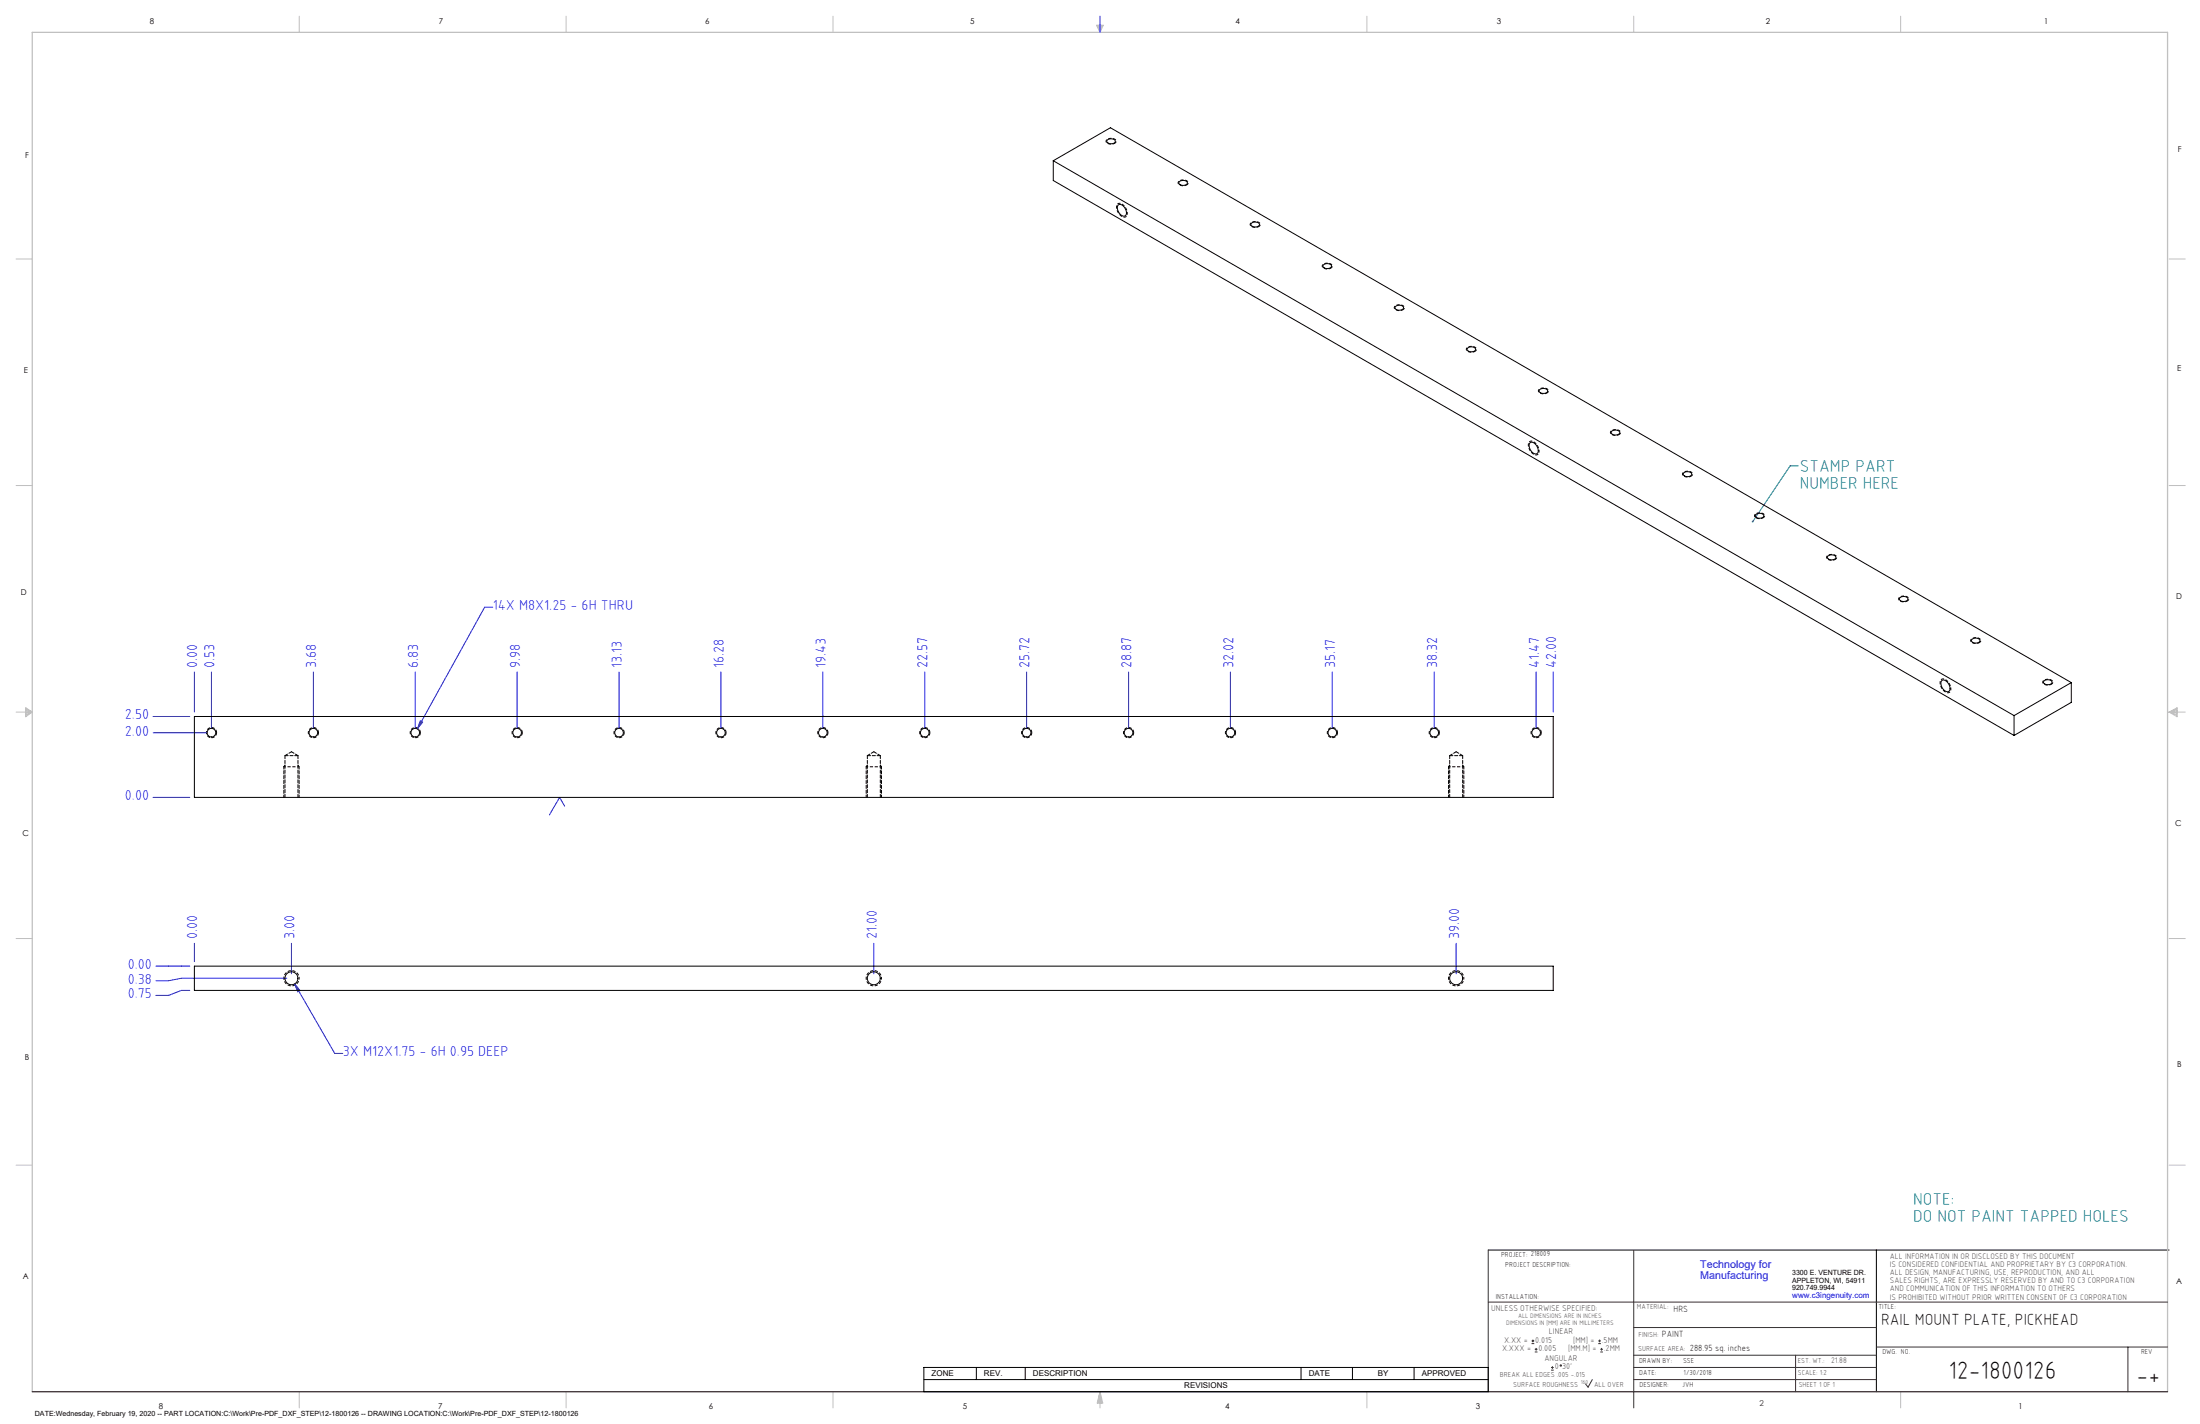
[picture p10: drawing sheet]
<svg xmlns="http://www.w3.org/2000/svg" width="864mm" height="559mm" viewBox="0 0 864 559" stroke-linecap="round" stroke-linejoin="round" font-family="sans-serif">
<path d="M584.2 490.5h267.3M736.6 490.5v55.6M362.7 536.6h221.5v9.5h-221.5zM383.3 536.6v4.8M402.4 536.6v4.8M510.7 536.6v4.8M530.9 536.6v4.8M555.1 536.6v4.8M362.7 541.4h221.5" fill="none" stroke="#000" stroke-width=".39"/>
<g fill="none" stroke="#c0c0c0" stroke-width=".39">
<path d="M117.5 6.4v6.3M222.2 6.4v6.3M327 6.4v6.3M430.4 9.9h2.7l-1.3 2.8zM430.9 9.9l.9 2.8M431.2 9.9l.6 2.8M432.1 9.9l-.3 2.8M432.6 9.9l-.8 2.8M536.6 6.4v6.3M641.3 6.4v6.3M746.1 6.4v6.3M6.3 101.6h6.4"/>
<path d="M851.5 101.6h6.3M6.3 190.5h6.4M851.5 190.5h6.3M6.3 279.4h6.4M10.1 277.7l2.6 1.7-2.6 1.9zM10.1 278.2l2.6 1.2M10.1 278.8l2.6 .6M12.7 279.4l-2.6 1.2M12.7 279.4l-2.6 .5M851.5 279.4h6.3M851.5 279.4l3.1 .5M851.5 279.4l3.1 1.2"/>
<path d="M851.5 279.4l3.1-1.7v3.6zM854.6 278.8l-3.1 .6M854.6 278.2l-3.1 1.2M6.3 368.3h6.4M851.5 368.3h6.3M6.3 457.2h6.4M851.5 457.2h6.3M117.5 546.1v6.4M222.2 546.1v6.4M327 546.1v6.4M431.8 546.1v6.4M431.8 546.1l1.1 4.5h-2.2z"/>
<path d="M431.8 546.1l.6 4.5M431.8 546.1l-.9 4.5M431.8 546.1l-.4 4.5M431.8 546.1l.3 4.5M536.6 546.1v6.4M746.1 546.1v6.4"/>
</g>
<path d="M12.7 546.1v-533.4h838.2v533.4" fill="none" stroke="#c0c0c0" stroke-width=".5"/>
<g fill="none" stroke="#00f" stroke-width=".39">
<path d="M431.8 6.4v6.3M193.4 238.3h-3.1l-26.5 47.7M76.3 263.7v15.7M83 263.7v22.1M123 263.7v22.1M163 263.7v22.1M203 263.7v22.1M243 263.7v22.1M283 263.7v22.1M323 263.7v22.1M363 263.7v22.1M403 263.7v22.1"/>
<path d="M443 263.7v22.1M483 263.7v22.1M523 263.7v22.1M563 263.7v22.1M603 263.7v22.1M609.7 263.7v15.7M60.1 287.5h21.1M60.1 281.2h14.4M165 282.9l.9 .5-2.1 2.6zM60.1 312.9h14.4M221.7 316.3l-2-3.4-4 6.9M61.2 379.1h13.3"/>
<path d="M76.3 370.2v7.2M114.4 370.2v11.9M343 370.2v11.9M571.6 370.2v11.9M74.5 388.7h-3.3l-5 1.9h-5M112.6 383.9h-41.4l-5 .9h-5M115.7 386.1l2.1 2.6-.9 .5zM115.7 386.1l15.7 27.3h3.2"/>
</g>
<path d="M584.2 490.5v55.6M641.3 490.7v61.8M584.2 511h266.7M641.3 520.9h95.3M641.3 531.8h95.3M641.3 536.6h95.3M704.8 531.8v14.3M736.6 528.6h114.3M835.3 528.6v17.5M625.1 541.4l-1.7 2.9-1-1.2M641.3 541.4h95.3" fill="none" stroke="#382c30" stroke-width=".39"/>
<path d="M12.7 546.1h838.2" fill="none" stroke="#382c30" stroke-width=".5"/>
<path d="M442.5 83.7a1.37 1.37 0 0 1-.8 1.5 1.37 1.37 0 0 1-1.7-.5 3.7 3.7 0 0 1-1.3-4.6 2.76 2.76 0 0 1 3.6 2.3l.2 1.3M604.2 177a1.37 1.37 0 0 1-.9 1.5 1.37 1.37 0 0 1-1.6-.5 3.7 3.7 0 0 1-1.4-4.6 2.76 2.76 0 0 1 3.6 2.3l.3 1.3M765.8 270.4a1.37 1.37 0 0 1-.9 1.5 1.37 1.37 0 0 1-1.6-.6 3.7 3.7 0 0 1-1.3-4.6 2.76 2.76 0 0 1 3.6 2.3l.2 1.4M117.4 383.9a3 3 0 0 0-4.4-2.7 3 3 0 0 0-.2 5.2 3 3 0 0 0 4.6-2.3v-.2M346 383.9a3 3 0 0 0-4.4-2.7 3 3 0 0 0-.2 5.2 3 3 0 0 0 4.6-2.3v-.2M574.6 383.9a3 3 0 0 0-4.4-2.7 3 3 0 0 0-.2 5.2 3 3 0 0 0 4.6-2.3v-.2" fill="none" stroke="#000" stroke-width=".39" stroke-dasharray="1.3 .6" stroke-dashoffset=".7" stroke-linecap="butt"/>
<g fill="none" stroke="#000" stroke-width=".39" stroke-dasharray="1.3 .6" stroke-dashoffset=".4" stroke-linecap="butt">
<path d="M437.6 56.2a2.34 2.34 0 0 1-3.4-.8 2.39 2.39 0 0 1 3.9-.1l-.5 .9M465.9 72.6a2.34 2.34 0 0 1-3.5-.9 2.39 2.39 0 0 1 4-.1l-.5 1M494.1 88.9a2.34 2.34 0 0 1-3.4-.9 2.39 2.39 0 0 1 4 0l-.6 .9M522.4 105.2a2.34 2.34 0 0 1-3.4-.8 2.39 2.39 0 0 1 4-.1l-.6 .9M550.7 121.6a2.34 2.34 0 0 1-3.4-.9 2.39 2.39 0 0 1 4-.1l-.6 1M579 137.9a2.34 2.34 0 0 1-3.4-.9 2.39 2.39 0 0 1 4-.1l-.6 1M607.3 154.2a2.34 2.34 0 0 1-3.4-.8 2.39 2.39 0 0 1 4-.1l-.6 .9M635.6 170.5a2.34 2.34 0 0 1-3.4-.8 2.39 2.39 0 0 1 3.9-.1l-.5 .9M663.9 186.9a2.34 2.34 0 0 1-3.5-.9 2.39 2.39 0 0 1 4-.1l-.5 1M692.1 203.2a2.34 2.34 0 0 1-3.4-.9 2.39 2.39 0 0 1 4-.1l-.6 1M720.4 219.5a2.34 2.34 0 0 1-3.4-.8 2.39 2.39 0 0 1 4-.1l-.6 .9M748.7 235.9a2.34 2.34 0 0 1-3.4-.9 2.39 2.39 0 0 1 4-.1l-.6 1"/>
<path d="M777 252.2a2.34 2.34 0 0 1-3.4-.9 2.39 2.39 0 0 1 4-.1l-.6 1M805.3 268.5a2.34 2.34 0 0 1-3.4-.9 2.39 2.39 0 0 1 3.9 0l-.5 .9"/>
</g>
<path d="M111.4 300.9h6M340 300.9h6M568.6 300.9h6" fill="none" stroke="#000" stroke-width=".39" stroke-dasharray="1.3 .6" stroke-dashoffset=".5" stroke-linecap="butt"/>
<g fill="none" stroke="#000" stroke-width=".39" stroke-dasharray="1.3 .6" stroke-dashoffset=".1" stroke-linecap="butt">
<path d="M85 287.5a2 2 0 0 0-2.9-1.8 2 2 0 0 0-.2 3.5 2 2 0 0 0 3.1-1.5v-.2M125 287.5a2 2 0 0 0-2.9-1.8 2 2 0 0 0-.2 3.5 2 2 0 0 0 3.1-1.5v-.2M165 287.5a2 2 0 0 0-2.9-1.8 2 2 0 0 0-.2 3.5 2 2 0 0 0 3.1-1.5v-.2M205 287.5a2 2 0 0 0-2.9-1.8 2 2 0 0 0-.2 3.5 2 2 0 0 0 3.1-1.5v-.2M245 287.5a2 2 0 0 0-2.9-1.8 2 2 0 0 0-.2 3.5 2 2 0 0 0 3.1-1.5v-.2M285 287.5a2 2 0 0 0-2.9-1.8 2 2 0 0 0-.2 3.5 2 2 0 0 0 3.1-1.5v-.2M325 287.5a2 2 0 0 0-2.9-1.8 2 2 0 0 0-.2 3.5 2 2 0 0 0 3.1-1.5v-.2M365 287.5a2 2 0 0 0-2.9-1.8 2 2 0 0 0-.2 3.5 2 2 0 0 0 3.1-1.5v-.2M405 287.5a2 2 0 0 0-2.9-1.8 2 2 0 0 0-.2 3.5 2 2 0 0 0 3.1-1.5v-.2M445 287.5a2 2 0 0 0-2.9-1.8 2 2 0 0 0-.2 3.5 2 2 0 0 0 3.1-1.5v-.2M485 287.5a2 2 0 0 0-2.9-1.8 2 2 0 0 0-.2 3.5 2 2 0 0 0 3.1-1.5v-.2M525 287.5a2 2 0 0 0-2.9-1.8 2 2 0 0 0-.2 3.5 2 2 0 0 0 3.1-1.5v-.2"/>
<path d="M565 287.5a2 2 0 0 0-2.9-1.8 2 2 0 0 0-.2 3.5 2 2 0 0 0 3.1-1.5v-.2M605 287.5a2 2 0 0 0-2.9-1.8 2 2 0 0 0-.2 3.5 2 2 0 0 0 3.1-1.5v-.2"/>
</g>
<path d="M111.9 300.2l-.5 .7M117.4 300.9l-.4-.7M340.5 300.2l-.5 .7M346 300.9l-.4-.7M569.1 300.2l-.5 .7M574.6 300.9l-.4-.7" fill="none" stroke="#000" stroke-width=".39" stroke-dasharray="1.3 .6" stroke-dashoffset=".4"/>
<path d="M111.4 300.9v12M117.4 312.9v-12M340 300.9v12M346 312.9v-12M568.6 300.9v12M574.6 312.9v-12" fill="none" stroke="#000" stroke-width=".39" stroke-dasharray="1.3 .6" stroke-dashoffset=".3"/>
<path d="M111.4 300.9h.1M340 300.9h.1M568.6 300.9h.1" fill="none" stroke="#000" stroke-width=".39" stroke-dasharray="1.3 .6"/>
<path d="M705.9 182.8h-3.2l-14.7 21.9" fill="none" stroke="#008080" stroke-width=".39"/>
<path d="M687.7 204.5a.34 .34 0 0 1 .5-.1 .34 .34 0 0 1 .1 .5 .34 .34 0 0 1-.5 .1l.2-.3-.3 .2z" fill="#008080"/>
<path d="M115.7 386.1l1.2 3.1 .9-.5zM165 282.9l-1.2 3.1 2.1-2.6z" fill="#00f"/>
<g fill="none" stroke="#000" stroke-width=".39">
<path d="M434.7 54.9a2.03 2.03 0 0 1 3.1 .6 2.02 2.02 0 0 1-3.4 .1zM413.5 63.1l377.1 217.7M413.5 63.1l22.4-13 377.2 217.8M413.5 63.1v7.7l377.1 217.8M463 71.3a2.03 2.03 0 0 1 3.1 .5 2.02 2.02 0 0 1-3.4 .1zM439 80.4a2.65 2.65 0 0 1 3.1 2.6 1.32 1.32 0 0 1-.5 1.8 1.32 1.32 0 0 1-1.8-.7l-.8-1.1-.4-1.2zM491.2 87.6a2.1 2.1 0 0 1 3.2 .5 2 2 0 0 1-3.4 .1zM519.5 103.9a2.04 2.04 0 0 1 3.2 .6 1.86 1.86 0 0 1-1.8 .9 1.86 1.86 0 0 1-1.6-1.2zM547.8 120.3a2 2 0 0 1 3.2 .5 1.84 1.84 0 0 1-1.8 1 1.84 1.84 0 0 1-1.6-1.3zM576.1 136.6a2 2 0 0 1 3.2 .5 2.02 2.02 0 0 1-3.4 .1zM604.4 152.9a2.08 2.08 0 0 1 3.2 .6 2.02 2.02 0 0 1-3.4 0zM600.6 173.7a2.65 2.65 0 0 1 3.2 2.6 1.32 1.32 0 0 1-.6 1.8 1.32 1.32 0 0 1-1.8-.7l-.8-1-.3-1.3z"/>
<path d="M632.7 169.2a2.08 2.08 0 0 1 3.1 .6 2.03 2.03 0 0 1-3.3 .1zM661 185.6a2.03 2.03 0 0 1 3.1 .5 2.02 2.02 0 0 1-3.4 .1zM689.3 201.9a2.06 2.06 0 0 1 3.1 .5 1.85 1.85 0 0 1-1.7 1 1.85 1.85 0 0 1-1.7-1.2zM717.5 218.2a2.03 2.03 0 0 1 3.2 .6 2.04 2.04 0 0 1-3.4 .1zM745.8 234.6a2.04 2.04 0 0 1 3.2 .5 1.86 1.86 0 0 1-1.8 1 1.86 1.86 0 0 1-1.6-1.3zM774.1 250.9a2 2 0 0 1 3.1 .5 2.02 2.02 0 0 1-3.3 .1zM762.3 267a2.83 2.83 0 0 1 3.2 3.2 1.26 1.26 0 0 1-1 1.3 1.26 1.26 0 0 1-1.4-.7l-.8-1.1-.4-1.3zM802.4 267.2a2.03 2.03 0 0 1 3.1 .6 2.02 2.02 0 0 1-3.4 0zM813.1 267.9v7.7l-22.5 13M813.1 267.9l-22.5 12.9M76.3 281.2h533.4v31.7h-533.4zM790.6 280.8v7.8"/>
<path d="M76.3 379.1h533.4v9.6h-533.4z"/>
<circle cx="83" cy="287.5" r="1.7"/>
<circle cx="123" cy="287.5" r="1.7"/>
<circle cx="163" cy="287.5" r="1.7"/>
<circle cx="203" cy="287.5" r="1.7"/>
<circle cx="243" cy="287.5" r="1.69"/>
<circle cx="283" cy="287.5" r="1.69"/>
<circle cx="323" cy="287.5" r="1.69"/>
<circle cx="363" cy="287.5" r="1.7"/>
<circle cx="403" cy="287.5" r="1.7"/>
<circle cx="443" cy="287.5" r="1.7"/>
<circle cx="483" cy="287.5" r="1.7"/>
<circle cx="523" cy="287.5" r="1.69"/>
<circle cx="563" cy="287.5" r="1.69"/>
<circle cx="603" cy="287.5" r="1.69"/>
<circle cx="114.4" cy="383.9" r="2.55"/>
<circle cx="343" cy="383.9" r="2.55"/>
<circle cx="571.6" cy="383.9" r="2.55"/>
</g>
<path d="M117 296.5h-5.1M345.6 296.5h-5.1M574.2 296.5h-5.1" fill="none" stroke="#000" stroke-width=".39" stroke-dasharray="1.3 .6"/>
<path d="M111.9 296.5v16.4M114.4 295l-2.5 1.5M117 296.5l-2.6-1.5M340.5 296.5v16.4M343 295l-2.5 1.5M345.6 296.5l-2.6-1.5M569.1 296.5v16.4M571.6 295l-2.5 1.5M574.2 296.5l-2.6-1.5M117 312.9v-16.4M345.6 312.9v-16.4M574.2 312.9v-16.4" fill="none" stroke="#000" stroke-width=".39" stroke-dasharray="1.3 .6" stroke-dashoffset=".1"/>
<g fill="none" stroke="#382c30" stroke-width=".39">
<path d="M601.2 527.3h1.1M601.2 526.2h1.1M601.7 525.7v1M602.5 530.5h1M602.5 529.5h1M603 529v1M608.9 537.7h1M608.9 536.6h1M609.4 536.1v1.1M627.4 527.3h1M627.4 526.2h1M627.9 525.7v1"/>
<path d="M628.2 530.5h1M628.2 529.5h1M628.7 529v1"/>
<circle cx="612.7" cy="535.9" r=".27"/>
</g>
<g font-size="9.9">
<text x="764.9" y="541.1">12-1800126</text>
<text x="838.7" y="543.2">-+</text>
</g>
<g font-size="6.8" fill="#008080">
<text x="706.5" y="185.1">STAMP PART</text>
<text x="706.5" y="191.9">NUMBER HERE</text>
<text x="751" y="472.8">NOTE:</text>
<text x="751" y="479.6">DO NOT PAINT TAPPED HOLES</text>
</g>
<text font-size="6.3" x="738.4" y="519.9">RAIL MOUNT PLATE, PICKHEAD</text>
<g font-size="5.7" fill="#00f">
<text x="193.4" y="239.4">14X M8X1.25 - 6H THRU</text>
<text x="77.5" y="262.1" transform="rotate(-90 77.5 262.1)">0.00</text>
<text x="84.1" y="262.1" transform="rotate(-90 84.1 262.1)">0.53</text>
<text x="124.1" y="262.1" transform="rotate(-90 124.1 262.1)">3.68</text>
<text x="164.2" y="262.1" transform="rotate(-90 164.2 262.1)">6.83</text>
<text x="204.2" y="262.1" transform="rotate(-90 204.2 262.1)">9.98</text>
<text x="244.2" y="262.1" transform="rotate(-90 244.2 262.1)">13.13</text>
<text x="284.1" y="262.1" transform="rotate(-90 284.1 262.1)">16.28</text>
<text x="324.1" y="262.1" transform="rotate(-90 324.1 262.1)">19.43</text>
<text x="364.1" y="262.1" transform="rotate(-90 364.1 262.1)">22.57</text>
<text x="404.1" y="262.1" transform="rotate(-90 404.1 262.1)">25.72</text>
<text x="444.1" y="262.1" transform="rotate(-90 444.1 262.1)">28.87</text>
<text x="484.1" y="262.1" transform="rotate(-90 484.1 262.1)">32.02</text>
<text x="524.1" y="262.1" transform="rotate(-90 524.1 262.1)">35.17</text>
<text x="564.1" y="262.1" transform="rotate(-90 564.1 262.1)">38.32</text>
<text x="604.1" y="262.1" transform="rotate(-90 604.1 262.1)">41.47</text>
<text x="610.8" y="262.1" transform="rotate(-90 610.8 262.1)">42.00</text>
<text x="49" y="282.3">2.50</text>
<text x="49" y="288.6">2.00</text>
<text x="49" y="314">0.00</text>
<text x="77.5" y="368.6" transform="rotate(-90 77.5 368.6)">0.00</text>
<text x="115.5" y="368.6" transform="rotate(-90 115.5 368.6)">3.00</text>
<text x="344.1" y="368.6" transform="rotate(-90 344.1 368.6)">21.00</text>
<text x="572.7" y="368.6" transform="rotate(-90 572.7 368.6)">39.00</text>
<text x="50.1" y="380.2">0.00</text>
<text x="50.1" y="386">0.38</text>
<text x="50.1" y="391.7">0.75</text>
<text x="134.6" y="414.5">3X M12X1.75 - 6H 0.95 DEEP</text>
</g>
<g font-size="4.2" fill="#00f">
<text x="667.4" y="497.7">Technology for</text>
<text x="667.4" y="502">Manufacturing</text>
</g>
<g font-size="3.5">
<text x="657" y="514.9">HRS</text>
<text x="652.4" y="524.7">PAINT</text>
<text x="663.3" y="530.1">288.95 sq. inches</text>
</g>
<g font-size="3.3" fill="#382c30">
<text x="585.4" y="514.4">UNLESS OTHERWISE SPECIFIED:</text>
<text x="590.4" y="526.8">X.XX =</text>
<text x="602.6" y="526.8">0.015</text>
<text x="608" y="523.6">LINEAR</text>
<text x="617.5" y="526.8">[MM] =</text>
<text x="628.8" y="526.8">.5MM</text>
<text x="589.6" y="530.1">X.XXX =</text>
<text x="603.9" y="530.1">0.005</text>
<text x="606.3" y="534">ANGULAR</text>
<text x="615.5" y="530.1">[MM.M] =</text>
<text x="629.6" y="530.1">.2MM</text>
<text x="610.3" y="537.3">0</text>
<text x="613.2" y="537.3">30'</text>
</g>
<g font-size="3.2">
<text x="58.8" y="9.6">8</text>
<text x="172.3" y="9.5">7</text>
<text x="276.8" y="9.5">6</text>
<text x="380.9" y="9.6">5</text>
<text x="485" y="9.5">4</text>
<text x="587.5" y="9.5">3</text>
<text x="693.1" y="9.5">2</text>
<text x="802.4" y="9.5">1</text>
<text x="854.9" y="59.8">F</text>
<text x="9.9" y="62">F</text>
<text x="9.3" y="146.5">E</text>
<text x="854.7" y="145.5">E</text>
<text x="8.2" y="233.6">D</text>
<text x="854.3" y="234.9">D</text>
<text x="8.9" y="328.1">C</text>
<text x="853.9" y="324.1">C</text>
<text x="9.7" y="415.8">B</text>
<text x="854.6" y="418.6">B</text>
<text x="9" y="502">A</text>
<text x="854.3" y="503.9">A</text>
<text x="62.3" y="552.9">8</text>
<text x="172" y="552.9">7</text>
<text x="278.3" y="552.9">6</text>
<text x="377.9" y="552.8">5</text>
<text x="481" y="552.8">4</text>
<text x="579.3" y="552.8">3</text>
<text x="792.4" y="552.8">1</text>
</g>
<g font-size="3.2" fill="#382c30">
<text x="741.9" y="494.1">ALL INFORMATION IN OR DISCLOSED BY THIS DOCUMENT</text>
<text x="741.9" y="497.3">IS CONSIDERED CONFIDENTIAL AND PROPRIETARY BY C3 CORPORATION.</text>
<text x="741.9" y="500.4">ALL DESIGN, MANUFACTURING, USE, REPRODUCTION, AND ALL</text>
<text x="741.9" y="503.6">SALES RIGHTS, ARE EXPRESSLY RESERVED BY AND TO C3 CORPORATION</text>
<text x="741.9" y="506.8">AND COMMUNICATION OF THIS INFORMATION TO OTHERS</text>
<text x="741.9" y="510">IS PROHIBITED WITHOUT PRIOR WRITTEN CONSENT OF C3 CORPORATION</text>
<text x="718.8" y="534.7">21.88</text>
<text x="690.7" y="551.6">2</text>
</g>
<text font-size="3.1" fill="#00f" x="703.5" y="509.2">www.c3ingenuity.com</text>
<g font-size="3.1">
<text x="365.7" y="540">ZONE</text>
<text x="386.3" y="540">REV.</text>
<text x="405.5" y="540">DESCRIPTION</text>
<text x="464.9" y="544.8">REVISIONS</text>
<text x="513.7" y="540">DATE</text>
<text x="540.9" y="540">BY</text>
<text x="558.1" y="540">APPROVED</text>
</g>
<g font-size="2.8">
<text x="589.2" y="493.3">PROJECT: 218009</text>
<text x="590.9" y="497.3">PROJECT DESCRIPTION:</text>
<text x="703.5" y="500.5">3300 E. VENTURE DR.</text>
<text x="703.5" y="503.3">APPLETON, WI, 54911</text>
<text x="587.1" y="509.6">INSTALLATION:</text>
<text x="703.5" y="506.2">920.749.9944</text>
<text x="737.3" y="513.8">TITLE:</text>
<text x="738.9" y="531.5">DWG. NO.</text>
<text x="840.5" y="531.3">REV</text>
<text x="643.4" y="534.9">DRAWN BY:</text>
<text x="643.5" y="539.7">DATE:</text>
<text x="660.7" y="534.7">SSE</text>
<text x="660.9" y="539.6">1/30/2018</text>
<text x="643.6" y="544.4">DESIGNER:</text>
<text x="660.3" y="544.3">JVH</text>
<text x="13.7" y="555.5">DATE:Wednesday, February 19, 2020 -- PART LOCATION:C:\Work\Pre-PDF_DXF_STEP\12-1800126 -- DRAWING LOCATION:C:\Work\Pre-PDF_DXF_STEP\12-1800126</text>
</g>
<g font-size="2.8" fill="#382c30">
<text x="642.6" y="513.8">MATERIAL:</text>
<text x="643.2" y="524.8">FINISH:</text>
<text x="643.1" y="530.1">SURFACE AREA:</text>
<text x="705.7" y="534.7">EST. WT.:</text>
<text x="705.7" y="539.7">SCALE: 1:2</text>
<text x="588.8" y="540.5">BREAK ALL EDGES .005 -.015</text>
<text x="594" y="544.2">SURFACE ROUGHNESS</text>
<text x="625.8" y="544.2">ALL OVER</text>
<text x="706.1" y="544.4">SHEET 1 OF 1</text>
</g>
<g font-size="2.5" fill="#382c30">
<text x="591.2" y="520.1">DIMENSIONS IN [MM] ARE IN MILLIMETERS</text>
<text x="595.9" y="517.3">ALL DIMENSIONS ARE IN INCHES</text>
</g>
<text font-size="2.2" fill="#382c30" x="620.6" y="542.9">160</text>
</svg>
